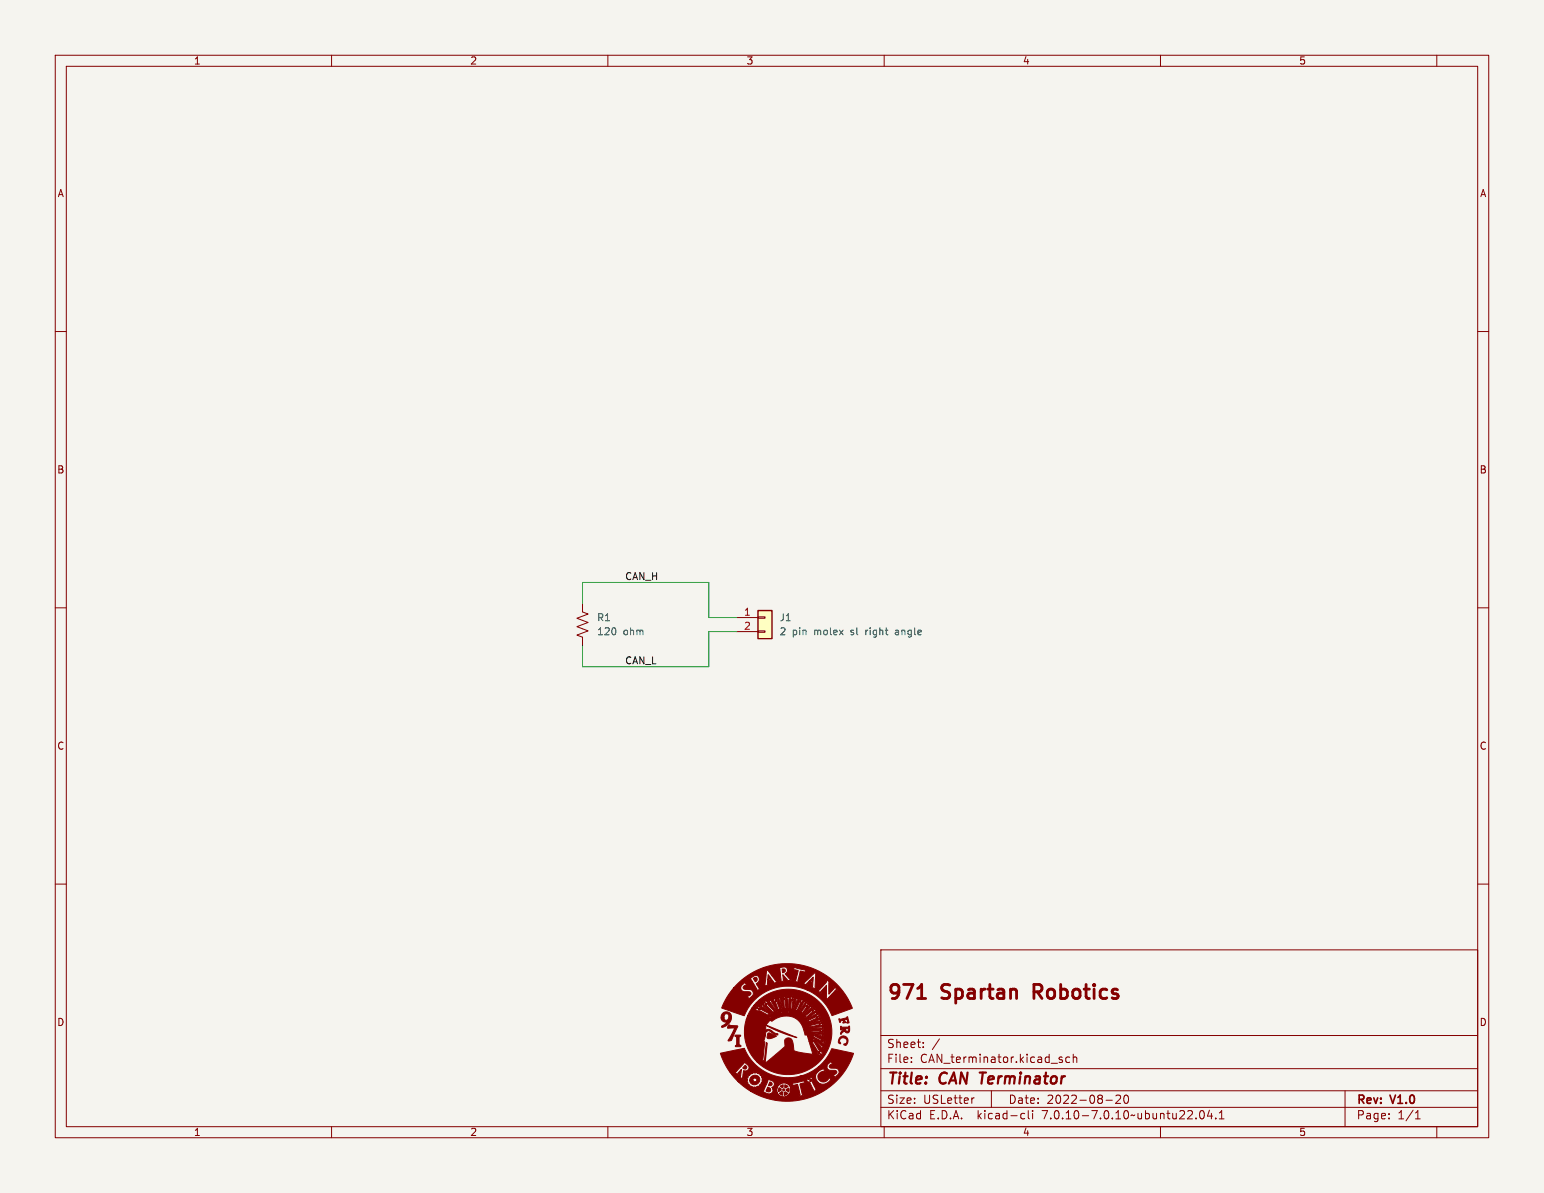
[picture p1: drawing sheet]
<svg xmlns="http://www.w3.org/2000/svg" width="279mm" height="216mm" viewBox="0 0 279 216" stroke-linecap="round" stroke-linejoin="round" font-family="sans-serif">
<path d="M0 0h279.4v215.9h-279.4z" fill="#f5f4ef" stroke="#f5f4ef" stroke-width=".18"/>
<g fill="none" stroke="#840000" stroke-width=".18">
<path d="M10 10h259.4v195.9h-259.4zM12 12h255.4v191.9h-255.4zM60 10v2M110 10v2M160 10v2M210 10v2M260 10v2M10 60h2M267.4 60h2M10 110h2M105.4 109.2v1.5l1 .4-2 .8 2 .7-2 .8 2 .8-2 .7 1 .4v1.5M133.3 111.8h3.9"/>
<path d="M133.3 114.3h3.9M137.2 114.2h1.2v.2h-1.2zM137.2 111.6h1.2v.3h-1.2zM267.4 110h2M10 160h2M267.4 160h2M159.4 171.9h108v32h-108zM159.4 197.4h108M159.4 193.4h108M159.4 187.4h108M164.9 192.1v.2M164.9 191.4v.1"/>
<path d="M167.1 189.4v.2M167.1 188.7v.1M170 188l-1.3 1.9M176.3 198.7l-.3 .1M179.4 197.4v3M191.9 191.8l.3 .1 .1 .2-.2 .2h-.3M191.9 191.3l.3 .1M193.6 191.4l-.5-.1-.2 .3v.4l.1 .2h.6M194.2 191.4l.2-.1 .4 .1 .1 .9M194.2 190.8v1.5M200.1 199.1h1.2M201.9 198.3l.6-.1 .2 .1 .1 .3-.9 1.1h.9"/>
<path d="M203.6 198.3l.1-.1a.8 .8 0 0 1 .5 .7 .8 .8 0 0 1-.5 .8 1 1 0 0 1-.1-1.4zM243.4 197.4v6.5M60 203.9v2M110 203.9v2M159.4 200.4h108M160 203.9v2M185 201.5l.4 .1M185.4 202.4l-.4 .1M186.1 201v1.3l.2 .2M186.9 201v.1M186.9 201.5v1M210 203.9v2"/>
<path d="M216.4 202.3v.2M217.3 201.1l.1-.1a.8 .8 0 0 1 .5 .7 .8 .8 0 0 1-.5 .8 1 1 0 0 1-.1-1.4zM218.9 200.9l-.4 1.1h.9M219.2 201.5v1M220 202.3v.2M220.6 202.5h.9M220.6 201.4l.5-.4v1.5M251.4 202.3v.2M251.4 201.6v.1M256.1 202.5h.9M256.1 201.4l.5-.4v1.5M260 203.9v2"/>
</g>
<path d="M187.1 179.5h1M188.1 178.2h-1v2.5M166.1 180.7h1.4" fill="none" stroke="#840000" stroke-width=".51"/>
<g fill="#840000" stroke="#840000" stroke-width=".18">
<path d="M130.4 190.6l4.3-.9a8.5 8.5 0 0 0 10 5.1h2.9l.1 .6 .5 .6-.1 .1h.3a1.43 1.43 0 0 0 1.9-.8l-.2-.3-.4 .5a.99 .99 0 0 1-1.6-.3 .99 .99 0 0 1 1-1.4l.1 .2 .2-.1-.2-.2a.32 .32 0 0 0-.2-.3 .32 .32 0 0 0-.4 .2l-.8 .6-.2 .6h-2.9a8.4 8.4 0 0 0 3.4-1.8l1.5 .1a.66 .66 0 0 0 .6 .6h.6a.42 .42 0 0 1 .6 .2 .42 .42 0 0 1-.5 .6h-.2l.4 .5 .2-.3a.73 .73 0 0 0 .4-1.1l-.4-.3h-1.1a.39 .39 0 0 1 0-.5 .39 .39 0 0 1 .5-.2l-.4-.5-.5 .5-.2 .4h-1.5a13.3 13.3 0 0 0 2.5-3.2l3.8 .8a3.3 3.3 0 0 1-.7 1.8 12.7 12.7 0 0 1-17.9 5.1h2.1l.4 .2a1.45 1.45 0 0 0 1.2 .2l.4-.4v-.3h.6l.1 .1-.1 .1 .1 .1-.1 .1 .2 .1-.1 .1h.1l-.1 .1 .2 .1-.1 .1h.2v.1h.1l.1 .2 .1-.1 .2 .2 .1-.1 .1 .2 .1-.1 .3 .1 .1-.1h.1v-.1l.2 .1v-.2l.1 .1v-.2l.2 .1v-.2h.2l-.1-.1h.2l-.1-.2h.2l-.1-.1 .1-.1v-.3l.1-.1-.1-.1 .1-.1-.2-.2 .1-.1-.1-.1v-.1h-.2l.1-.2h-.2l.1-.1h-.2v-.1h-.1l-.1-.1-.1 .1-.1-.2h1.2l.2 .7 .1-.2 .6-.2 .4 1.6a.22 .22 0 0 1 .1 .3 .22 .22 0 0 1-.2 .1l.2 .2 .6-.2 .1-.2a.4 .4 0 0 1-.5-.5l-.1-.7a.41 .41 0 0 1-.1-.6 .41 .41 0 0 1 .6-.1v.1a.34 .34 0 0 0 .2-.3 .34 .34 0 0 0-.1-.3h.5l.1 .1a.86 .86 0 0 1 .8 .9l.2 .5a.28 .28 0 0 0 .2 .4 .28 .28 0 0 0 .4-.2l-.3-.6a1.42 1.42 0 0 1-.3-1.5l-.1-.1a.21 .21 0 0 0-.3-.2 .21 .21 0 0 0-.1 .3l-.3 .2v-.4l-.3 .6h-.5l-.1-.1-.1 .1-1.6 .4h-2.3v.1l-.1-.1-.1 .2-.1-.1v.2h-.2l.1 .1-.3 .1 .1 .1-.1-.1v.2l-.1 .1 .1 .1h-.2l.1 .2-.1 .1h-.6l-.2-.4a.68 .68 0 0 0 .4-.8 .68 .68 0 0 0-.7-.5l-.5-.2 .1 .3-.2 .5-.6 1.3-.2-.1-.1 .2h-2.1l-2.2-1.8 1.7 .1 .1 .3-.2 .2 .3-.1 .1 .2v.3l.2-.1 .4 .1v.2l.4-.2 .2 .2 .1-.2 .2-.1 .3 .1a.36 .36 0 0 1 .4-.5v-.2l.3-.3a.28 .28 0 0 1-.2-.2 .28 .28 0 0 1 .2-.3 .28 .28 0 0 1-.3-.2 .28 .28 0 0 1 .2-.3 .31 .31 0 0 1-.4-.1 .31 .31 0 0 1-.1-.4 .28 .28 0 0 1-.4 .1 .28 .28 0 0 1-.1-.3 .34 .34 0 0 1-.4 .2 .34 .34 0 0 1-.3-.2 .3 .3 0 0 1-.2 .3 .3 .3 0 0 1-.3-.1v.2l-.2 .2h-.3a.31 .31 0 0 1 .1 .4 .31 .31 0 0 1-.4 .1 .3 .3 0 0 1 .3 .3 .3 .3 0 0 1-.3 .3h-1.4l-1.6-1.8h.9l.6 .6a.94 .94 0 0 1 .6-.9l.1-.1-.2 1.2a.59 .59 0 0 0 .5 .6 .84 .84 0 0 1 0-1v-.3a.32 .32 0 0 1 .5-.2h.1a.69 .69 0 0 0 .5-.7 .69 .69 0 0 0-.6-.6l-.4-.3v.2l-1.4 1.6-.2-.1h-1l-1.1-1.8z"/>
<path d="M136.9 181.4l.4-.3h1.8l1.3 1.8 .2-.1 3.6 .1 .8-1.5a.41 .41 0 0 0 .3-.3 .41 .41 0 0 0-.1-.4l-.1 .3h-.2v-.3l-.3 .3v.5l-.6 1.3h-3.4l-1-1.5-.1-.5h.4l.1 .3a3.2 3.2 0 0 1 .9 1.7l.2-.1 2.6 .1 .8-2.2-.1-.1-.1 .2-.1-.2-.1 .1v.3l-.6 1.8h-2.4l-.5-1.3 .1-.6-.3-.3h.4l.2 .4 .5 1.8 .2-.1-.4-1.9h.3l.2 .4 .2 1.5 1.2 .1 .1-.5a2.06 2.06 0 0 1 .4-1.4l-.1-.5-.1 .3-.2-.1 .1-.3a.53 .53 0 0 0-.2 .9l-.2 1.5h-.8l-.2-1.6 .2-.5h.2l.1 .3v1.5a.16 .16 0 0 0 0 .3 .16 .16 0 0 0 .2 0 .16 .16 0 0 0 0-.3v-1.5l.2-.3-.1-.2a.17 .17 0 0 1-.2 .2 .17 .17 0 0 1-.1-.3l-.1 .3h-.2l-.3-.4 .1 .3-.2 .1-.2-.2v.4h-.3v-.3l-.2-.1v.3l-.2-.2-.5 .1-.1 .3h-.1l-.1-.3-.2 .3h-.5a.18 .18 0 0 1 0 .3 .18 .18 0 0 1-.2 0 .18 .18 0 0 1-.1-.2v.2h-1.8a7.8 7.8 0 0 1 10.2-.5 7.8 7.8 0 0 1 1.9 10.1 8 8 0 0 1-12.4 1.4l1 .1 .3-.3 .4-3.2 .1 .1-.3 3.6 3.3-2.8 .3-.4a1.04 1.04 0 0 1 .2-1.3 .9 .9 0 0 1 1.2 1l.1 .6a.61 .61 0 0 0 .7 .9l2.8 .4-.7-2.3h.5l.4 .7a2.12 2.12 0 0 1 .7 1.6l.4 .3v-.4h.2l.1 .3a.55 .55 0 0 0 .1-.6 .55 .55 0 0 0-.6-.3l-1-1.7-.8 .1-.1-.5h.6l.4 .2 1.2 1.2 .2 .4h.3a.17 .17 0 0 1-.2-.1 .17 .17 0 0 1 .1-.2 .17 .17 0 0 1 .2 .1l-1.6-1.4-.2-.4h-.3a.16 .16 0 0 1 .2 .2 .16 .16 0 0 1-.3 0h-.6l-.2-.5h.9l.6 .4a2.37 2.37 0 0 1 1.3 .9l.4-.1-.2-.1v-.2h.3l-.3-.3h-.5l-1.5-.8-.1 .2h-.9v-.2h-.4l-.1-.2a3.4 3.4 0 0 0-3.1-3.2 4.1 4.1 0 0 0-2.8 .9l-.4-.2-.7 .9 5.6 2.3-3.2-1.1-2.4-1.2v1a1.03 1.03 0 0 1 1.5 .4l.7 .2v.2l-.6-.1-1.1-.7-.5 .2-.1 .7-.3 1.1 .2 .1-.4 3.5h-1a7.6 7.6 0 0 1-2-7.6l4.6 .1a6 6 0 0 1 3-1 3.7 3.7 0 0 1 3.3 3.5l-.1-.6h.4l.1 .4 .1-.1a.3 .3 0 0 0 0-.3 .3 .3 0 0 0-.3-.1 .45 .45 0 0 1-.5-.6l.4-.1 .1 .3h.1a.36 .36 0 0 0-.1-.4 .36 .36 0 0 0-.5 .1l-.2-.3a.24 .24 0 0 1-.1-.4 .24 .24 0 0 1 .4 .1l.1 .1h.1l-.2-.5-.6 .2-.1-.1a.32 .32 0 0 1-.3-.3 .32 .32 0 0 1 .3-.3l.2 .2h.2l-.4-.4-.4 .4-.3-.3a.23 .23 0 0 1-.3-.2 .23 .23 0 0 1 .3-.2l.3 .1v-.1l-.6-.3a.36 .36 0 0 1-.1 .4 .36 .36 0 0 1-.5 0 .3 .3 0 0 1-.3-.2 .3 .3 0 0 1 0-.3l.5 .1v-.1l-.7-.2v.5h-.9a.18 .18 0 0 1-.1-.3 .18 .18 0 0 1 .3-.1h.2l-.3-.1a.28 .28 0 0 0-.4 .1 .28 .28 0 0 0 .1 .4l-1 .2-.1-.3 .5-.2h-.3a.25 .25 0 0 0-.3 .2 .25 .25 0 0 0 .1 .3l-.5 .3a.28 .28 0 0 1-.2 .1 .28 .28 0 0 1-.3-.2l.4-.4-.5 .3 .2 .4-.3 .2h-4.5l.3-.6h3.8a.37 .37 0 0 0 .5 .4l-.3-.4 .5-.3a.23 .23 0 0 1 .4-.1 .23 .23 0 0 1 0 .3l-.3 .2 .3-.1a.29 .29 0 0 0 .3-.2 .29 .29 0 0 0-.2-.3l.7-.2a.23 .23 0 0 1 .3-.1 .23 .23 0 0 1 0 .4l-.4 .1 .4-.1a.3 .3 0 0 0 .3-.1 .3 .3 0 0 0-.1-.4h1.1v.4h-.5h.7v-.5l1 .3a.3 .3 0 0 1-.1 .3 .3 .3 0 0 1-.4 0h-.1l.6 .2 .2-.5 .7 .3a.24 .24 0 0 1 .1 .3 .24 .24 0 0 1-.2 .2l-.4-.1a.41 .41 0 0 0 .4 .2 .41 .41 0 0 0 .4-.3l.6 .6-.4 .2-.3-.2a.36 .36 0 0 0 .3 .4 .36 .36 0 0 0 .4-.2h.1l.4 .7-.4 .1-.2-.3h-.1l.1 .2a.41 .41 0 0 0 .7 0l.1 .6a.22 .22 0 0 1 0 .3 .22 .22 0 0 1-.3-.1l-.1-.3-.1 .1a.35 .35 0 0 0 .1 .4 .35 .35 0 0 0 .5-.1h.1l.1 .8h-.5v-.4v.5l.8-.1v.1l1.9 .5 .3-.1a.17 .17 0 0 1-.3-.1 .17 .17 0 0 1 .2-.2l-2.3-.2-.1-.5h.3v.2h1.3a.63 .63 0 0 0 .8 .1l-.2-.2 .1-.1h.2a.45 .45 0 0 0-.4-.2 .45 .45 0 0 0-.4 .2h-1.7l-.1-.4h.3a.43 .43 0 0 0 .7 .1l1.4-.1 .1-.1-.2-.2h.3a.74 .74 0 0 0-.9 .1l-1.7 .2-.1-.5h.3v.2l1.6-.3a.43 .43 0 0 0 .4 .1 .43 .43 0 0 0 .3-.4 .18 .18 0 0 1-.2 .1 .18 .18 0 0 1-.2-.1l.3-.2-.5-.1-.4 .3-1.3 .4h-.3l-.2-.4h.3l.1 .2 1.5-.6a.46 .46 0 0 0 .6-.3 .16 .16 0 0 1-.2 .2 .16 .16 0 0 1-.1-.2 .16 .16 0 0 1 .1-.2l-2 .9h-.3l-.3-.5h.3l.2 .2 1.2-.6h.6l.3-.3h-.4v-.1l.3-.2a.67 .67 0 0 0-.9 .4l-1.3 .6h-.3l-.2-.4h.3l.1 .2 1.4-.9 .4-.1 .1-.1-.3-.1 .1-.2h-.2l-.2 .3-1.4 .9h-.3l-.4-.4h.4l.1 .2 1.3-1a.45 .45 0 0 0 .4-.1 .45 .45 0 0 0 .1-.5l-.2 .3-.1-.1 .1-.3-.4 .2-.2 .4-1.1 .9h-.4l-.4-.3h.4a.23 .23 0 0 0 .3 0 .23 .23 0 0 0 .1-.2l1.3-1.1v-.3l-.2 .2v-.3l-.1 .1-.2 .4-1.2 1.2h-.4l-.5-.3h.5l.2 .1 .2-.3a1.96 1.96 0 0 1 1.1-1l.1-.4-.3 .1-.1-.1 .2-.2a.52 .52 0 0 0-.5 .6l-.9 1.2h-.5l-.7-.3 1 .1 .8-1.4 .3-.2v-.2a.16 .16 0 0 1-.3 0 .16 .16 0 0 1 .2-.2 .51 .51 0 0 0-.4 .6l-.8 1.3h-.8a5.8 5.8 0 0 0-4.6 .9h-3.8l.7-1.4h.7l.1 .3 .2 .1a1.47 1.47 0 0 1 1.3 .5l.6 .3 .4-.2-.4-.2a2.26 2.26 0 0 1-1.4-1l-.6-.1 .1 .1a.15 .15 0 0 1 0 .3 .14 .14 0 0 1-.2-.1l-.1-.1-.7 .1 .4-.6h1.1l1.9 1.5 .2-.1-1.7-1.6h-.3l.2 .2v.1l-1.4-.1 .4-.4h1.3l.2 .4 .5 .2 1.1 1.1 .3-.2-1.2-1.2a.59 .59 0 0 0-.8-.6 .22 .22 0 0 1 .3 .1 .22 .22 0 0 1-.1 .3l-.3-.2z"/>
<path d="M133 187.3h.1a.79 .79 0 0 1 .9 .2 .61 .61 0 0 0-.3 .8v.2a.51 .51 0 0 0 .4 .8l-.1 .1h-.7a.19 .19 0 0 1-.2-.1 .19 .19 0 0 1 .2-.2v-.9a.45 .45 0 0 0-.3-.7z"/>
<path d="M152.1 187.7a.87 .87 0 0 1 1.3 .2 .87 .87 0 0 1-.5 1.3l-.2-.2a.62 .62 0 0 0 .6-.8 .62 .62 0 0 0-.9-.4 .61 .61 0 0 0-.3 1.1 .42 .42 0 0 1-.4-.3 .42 .42 0 0 1 .1-.5z"/>
<path d="M131.9 185.5l1.2 .1a.25 .25 0 0 1 .4 .1 .25 .25 0 0 1-.1 .3l-.8 1.7a.65 .65 0 0 1-.8 .7l1.2-2.4h-.3a1.01 1.01 0 0 1-1.1 0z"/>
<path d="M152.1 185.8l.2 .1h.8l.6-.2a.93 .93 0 0 1-.4 1.2h-.2a.35 .35 0 0 0-.3-.3 .35 .35 0 0 0-.3 .2l-.3 .4a.74 .74 0 0 1 .6-1h-.4l-.2 .2-.1-.2h.9a.32 .32 0 0 0 .2 .4 .32 .32 0 0 0 .3-.4h-1.4z"/>
<path d="M130.7 183.4a1.01 1.01 0 0 1 1.4 0 1.01 1.01 0 0 1 .1 1.4 1.54 1.54 0 0 1-1.6 1.1v-.2l1-.7a.91 .91 0 0 1-1.1-.7v-.1h.5a.46 .46 0 0 0 .6 .4 .46 .46 0 0 0 .3-.6 .45 .45 0 0 0-.5-.5 .45 .45 0 0 0-.4 .6v.1h-.5z"/>
<path d="M151.8 184.4h.5a1.29 1.29 0 0 0 1.1-.4l.2 .8a.22 .22 0 0 1 0 .3 .22 .22 0 0 1-.3 .1v-.3a.3 .3 0 0 0 0-.4 .3 .3 0 0 0-.4 .1v.3l.2 .1-.5 .1h-.1a.21 .21 0 0 0 .1-.4 .2 .2 0 0 0-.3 0l-.2 .1v.2h-.1z"/>
<path d="M133.4 178.1l.9-.8h1.2a.81 .81 0 0 1 .8 .7l.4 .6a.52 .52 0 0 1 .1 .7l.9-.4-.1-.1-.2 .1-.4-.6h1.3v.1l.8-.2-.2-.1v-.8h.2a.14 .14 0 0 0 .2 .1 .14 .14 0 0 0 0-.2 .14 .14 0 0 0-.2 0l-.2 .1 .1-.9 .7 .9a.43 .43 0 0 1 .2 .7h5.4l.8 .2a.52 .52 0 0 1 .3-.7l.3 .1a.14 .14 0 0 0 .1 .1 .14 .14 0 0 0 .1-.1l-.1-.2-.4 .1 .8-.7-.1 1.7-.3 .1 .8 .4 .1-.1-.2-.3 .1-2.5-.2-.1-2.1 2h-5.4l.6-.2h4h-4l.2-.1v-.1h-.3l-1.4-1.9a.21 .21 0 0 0-.3-.2 .21 .21 0 0 0 0 .4l-.3 2.3-1.4 .1a.22 .22 0 0 1-.1-.3 .22 .22 0 0 1 .2-.2l.3-.3v-.4a.65 .65 0 0 0-.5-.6 .65 .65 0 0 0-.7 .3l-.7 .5h-1.2l.4-.3a12.7 12.7 0 0 1 3.5-1.9h2.7l.1 .2a.5 .5 0 0 1 .2 .7l.1 1a.31 .31 0 0 1-.2 .5v.1l.9-.1-.1-.1h-.1l-.2-1 1 1.1 .6-.1-.3-.2-.6-.7a.27 .27 0 0 1-.2-.2 .27 .27 0 0 1 .3-.3l.1-.5 1.6 .1a.24 .24 0 0 1 .3 0 .24 .24 0 0 1 0 .3l-.3 1.2a.24 .24 0 0 1-.1 .3 .24 .24 0 0 1-.3 0 .79 .79 0 0 0 .9 .2 .31 .31 0 0 1-.2-.2 .31 .31 0 0 1 .1-.4l.3-1.1h.1h-.1v-.2l.7 .2-.1 .1 .2 .1 .2-.7-.2 .1-.8-.1-1-.4-.2 .5h-1.1a.83 .83 0 0 0-1.3-.4h-3l.4-.1a12.7 12.7 0 0 1 15.6 7.5l-3.7 1.3a8.4 8.4 0 0 0-4.5-4.6h1.9l.7 .5-.1-.2 1.1-1.2-.1 2.5h.2l1.2-1.3a.52 .52 0 0 1 .7-.3l-.6-.7-.2 .1 .2 .3-1 1v-2.1a.53 .53 0 0 0-.6-.5l.2 .2-.1 .4-1.3 1.3-.2-.1-.1 .1a6 6 0 0 1-3.1-.4l-2.1-.3a8.7 8.7 0 0 0-8.1 5.3l-4-1.4a12.2 12.2 0 0 1 2.2-3.6h1.2l.4 .6 .8 .1a.42 .42 0 0 1 .7 .3 .42 .42 0 0 1-.7 .4l.3 .4a.18 .18 0 0 0 .2 .1 .18 .18 0 0 0 .1-.2 .86 .86 0 0 0 .5-1l-.3-.3-.5-.1a.82 .82 0 0 1-1-.4 .45 .45 0 0 1 .6-.4l-.2-.3a.17 .17 0 0 0-.2-.2 .17 .17 0 0 0-.1 .2l-.5 .4-.1 .4h-1.2z"/>
<path d="M141 197.8l.5-.3 .2 .1v.5a.27 .27 0 0 1-.3 .1 .27 .27 0 0 1-.3-.2z"/>
<path d="M142 197.7l.1-.1 .5 .3a.48 .48 0 0 1-.7 .2z"/>
<path d="M142.3 197.1l.5-.2-.1 .7-.4-.3z"/>
<path d="M141 196.8a.34 .34 0 0 1 .4 .4 .34 .34 0 0 1-.5 .3z"/>
<path d="M142 196.3l.6 .3-.2 .1a.25 .25 0 0 1-.3 .1 .25 .25 0 0 1-.1-.3z"/>
<path d="M141.2 196.6l.5-.3v.5h-.1z"/>
<path d="M138.9 196.7l.5 .3a.4 .4 0 0 1-.1 .6 .4 .4 0 0 1-.6-.1l-.1-.1z"/>
<path d="M139.3 195.8a.37 .37 0 0 1 .4 .5 .37 .37 0 0 1-.6 .1z"/>
<path d="M146.6 195.5l.3-.1v.2l-.3 .1 .2-.1v-.2l-.2 .3z"/>
<path d="M135.9 194.9a.9 .9 0 0 1 1.3-.1 .9 .9 0 0 1 .1 1.2 .9 .9 0 0 1-1.2 .2l-.3-.3-.1-.4h.5l.4 .3 .3-.1v-.4a.37 .37 0 0 0-.4-.2 .37 .37 0 0 0-.3 .4h-.5z"/>
<path d="M134.8 192.8l.3 .3v.2a.41 .41 0 0 1-.7 0z"/>
<path d="M139 187h.3l1.2 .5a2.24 2.24 0 0 1-1.5 .4h-.1a.74 .74 0 0 1 0-.9z"/>
<path d="M148.1 190.4h.1v.2v-.2l.1 .2v-.2h-.2a.15 .15 0 0 1 .2 0 .15 .15 0 0 1-.1 .2 .15 .15 0 0 1-.1-.2l.1 .2z"/>
<path d="M148.7 188.2h.2v.2h-.2l.2-.1z"/>
<path d="M148.4 186.6h.2v.1h-.2h.2l-.2-.1 .2 .1z"/>
<path d="M148.3 185.2l.1-.1 .1 .2-.2 .1 .2-.2-.2 .1 .1-.1-.2 .1 .2-.2-.2 .2z"/>
<path d="M147.8 184h.2v.2h-.2l.2-.1h-.2h.2z"/>
<path d="M147 182.8h.2l-.1 .2h-.1l.2-.2-.2 .1 .1-.1-.1 .1z"/>
<path d="M137.3 182.5l.2 .2-.2-.2a.16 .16 0 0 1 .3 .1 .15 .15 0 0 1-.2 .2 .15 .15 0 0 1-.1-.2l.2 .1z"/>
<path d="M145.9 182l.2-.1 .1 .2h-.2l.1-.1-.2 .1 .2-.1-.2 .1 .2-.2z"/>
<path d="M138.5 181.6a.14 .14 0 0 1 .2 .1 .14 .14 0 0 1 0 .2 .14 .14 0 0 1-.2-.1l.2 .1-.2-.1h.2l-.2-.1 .2 .1z"/>
<path d="M144.7 181.1h.2v.2h-.2l.2-.1-.1-.1-.1 .2z"/>
<path d="M140.4 181h.1v.2h-.1l.1-.1-.1-.1-.1 .2z"/>
<path d="M143.4 180.8h.1v.2h-.1l.1-.2-.1 .2 .1-.2-.2 .1z"/>
<path d="M141.7 180.7l.2 .2-.2-.2 .2 .2-.1-.2h.1l.1 .2h-.2z"/>
<path d="M136.3 177.1a.37 .37 0 0 1 .7 0 .37 .37 0 0 1-.4 .5z"/>
<path d="M141.5 175.4a.36 .36 0 0 1 .6 .1 .36 .36 0 0 1-.3 .5h-.2z"/>
<circle cx="141.8" cy="197.2" r=".2"/>
<circle cx="147.1" cy="188.5" r=".1"/>
<circle cx="147.1" cy="187.5" r=".08"/>
</g>
<path d="M137.2 110.5h2.5v5.1h-2.5z" fill="#ffffc2" stroke="#ffffc2" stroke-width=".18"/>
<path d="M137.2 110.5h2.5v5.1h-2.5z" fill="none" stroke="#840000" stroke-width=".25"/>
<path d="M162.2 114l-.1 .1M162.2 114.4l-.2 .2 .2 .3" fill="none" stroke="#006464" stroke-width=".18"/>
<path d="M105.4 109.2v-3.8h22.9v6.4h5M133.3 114.3h-5v6.4h-22.9v-3.9" fill="none" stroke="#009600" stroke-width=".18"/>
<g font-size="3.5" fill="#840000">
<text x="160.4" y="181.6">971</text>
<text x="170.6" y="181.6">Spartan</text>
<text x="188.2" y="181.6">Robotics</text>
</g>
<g font-size="2.8" fill="#840000">
<text x="160.4" y="196.8">Title:</text>
<text x="170.1" y="196.8">CAN Terminator</text>
</g>
<g font-size="2.1" fill="#840000">
<text x="160.4" y="189.9">Sheet:</text>
<text x="160.4" y="192.6">File:</text>
<text x="166.5" y="192.6">CAN_terminator.kicad_sch</text>
<text x="160.4" y="202.8">KiCad</text>
<text x="160.4" y="200">Size:</text>
<text x="167.1" y="200">USLetter</text>
<text x="168.1" y="202.8">E.D.A.</text>
<text x="177" y="202.8">kicad-cli</text>
<text x="182.4" y="200">Date:</text>
<text x="188.9" y="202.8">7.0.10-7.0.10~ubuntu22.04.1</text>
<text x="189.4" y="200">2022-08-20</text>
<text x="245.4" y="200.2">Rev:</text>
<text x="245.4" y="202.8">Page:</text>
<text x="251.8" y="200.2">V1.0</text>
<text x="252.9" y="202.8">1/1</text>
</g>
<g font-size="1.8" fill="#840000">
<text x="35" y="11.9">1</text>
<text x="85" y="11.9">2</text>
<text x="135" y="11.9">3</text>
<text x="185" y="11.9">4</text>
<text x="235" y="11.9">5</text>
<text x="10.3" y="35.9">A</text>
<text x="267.7" y="35.9">A</text>
<text x="10.3" y="85.9">B</text>
<text x="267.7" y="85.9">B</text>
<text x="10.3" y="135.9">C</text>
<text x="267.7" y="135.9">C</text>
<text x="10.3" y="185.9">D</text>
<text x="267.7" y="185.9">D</text>
<text x="35" y="205.8">1</text>
<text x="85" y="205.8">2</text>
<text x="135" y="205.8">3</text>
<text x="185" y="205.8">4</text>
<text x="235" y="205.8">5</text>
</g>
<g font-size="1.8" fill="#0f0f0f">
<text x="113" y="105.1">CAN_H</text>
<text x="113" y="120.3">CAN_L</text>
</g>
<g font-size="1.8" fill="#006464">
<text x="108" y="112.6">R1</text>
<text x="141" y="112.6">J1</text>
<text x="108" y="115.2">120</text>
<text x="112.8" y="115.2">ohm</text>
<text x="141" y="115.2">2</text>
<text x="143.4" y="115.2">pin</text>
<text x="147.4" y="115.2">molex</text>
<text x="154.2" y="115.2">sl</text>
<text x="157.1" y="115.2">right</text>
<text x="162.7" y="115.2">angle</text>
</g>
<g font-size="1.8" fill="#a90000">
<text x="134.5" y="111.5">1</text>
<text x="134.5" y="114">2</text>
</g>
</svg>
